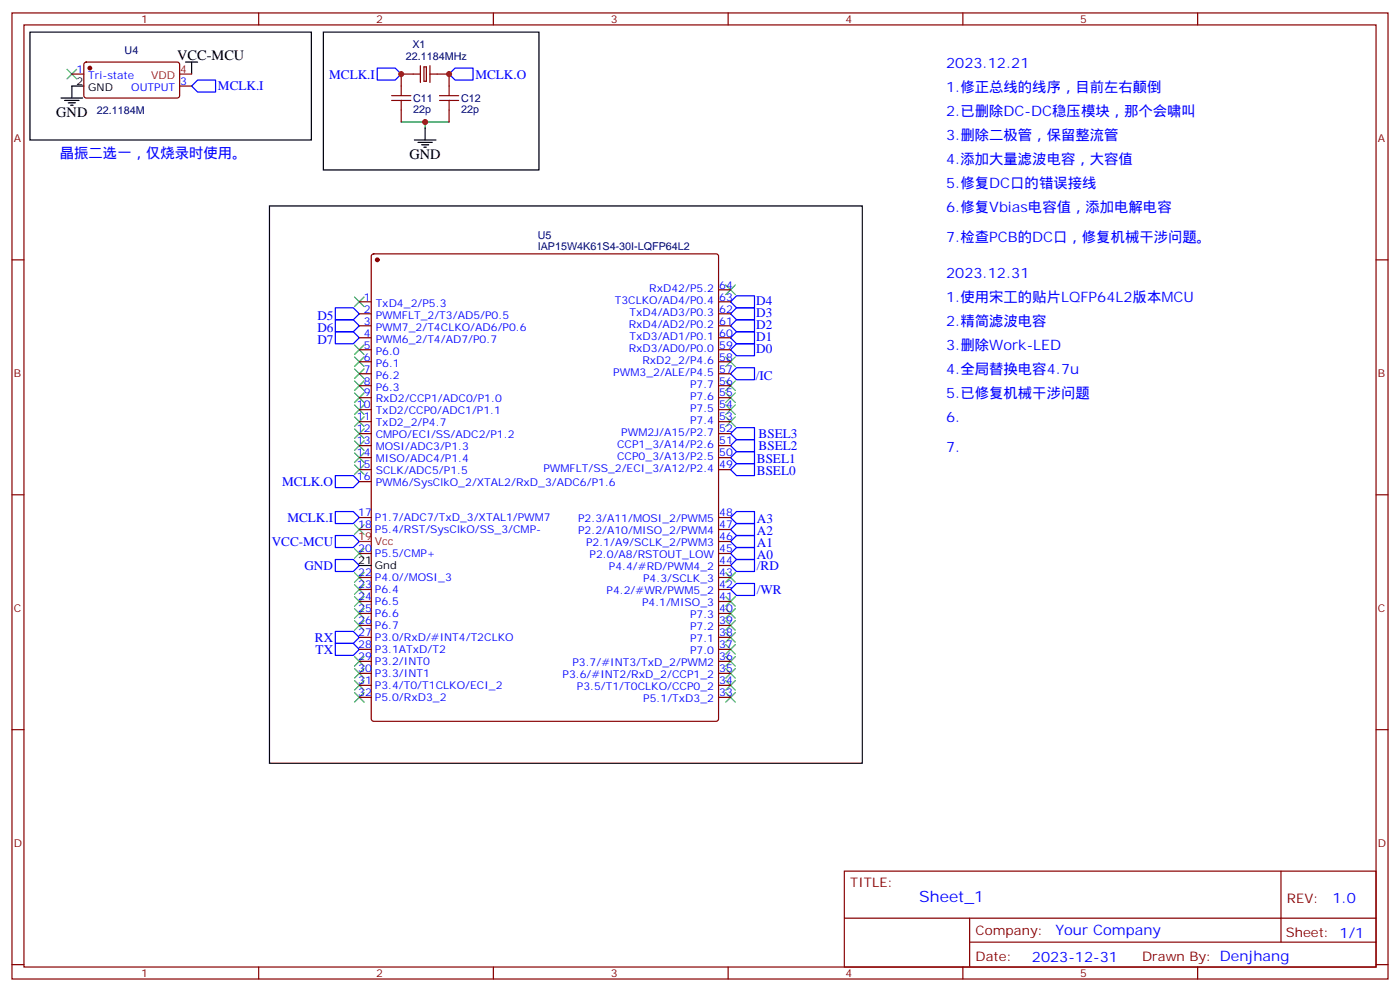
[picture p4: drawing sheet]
<svg xmlns="http://www.w3.org/2000/svg" width="412mm" height="292mm" viewBox="0 0 412 292" stroke-linecap="round" stroke-linejoin="round" font-family="sans-serif">
<g fill="none" stroke="#870000" stroke-width=".35">
<path d="M3.5 3.8h405.4v284.3h-405.4zM7.1 7.3h398.2v277.3h-398.2zM24.9 18.5l.5-.2h27.1l.4 .7v9.4l-.7 .5-27.1-.1-.4-.6v-9.2zM76.2 3.8v3.5M123.8 19.3v5M124.9 19.7h.7v4.2h-.7zM126.6 19.3v5M145.3 3.8v3.5M214.5 3.8v3.5M283.6 3.8v3.5M352.8 3.8v3.5M21.2 21.8h3.5"/>
<path d="M52.9 25.3h3.5M118.2 32.4v3.5M123.8 21.8h-5.6v3.5M126.6 21.8h5.7v3.5M132.3 32.4v3.5M3.5 76.5h3.6M109.6 74.9l.5-.2h100.9l.5 .2 .2 .5v136.2l-.3 .5-.4 .2h-100.9l-.5-.2-.2-.5v-136.2zM405.3 76.5h3.6M105.8 88.8h3.6M105.8 92.4h3.6M105.8 95.9h3.6M105.8 99.4h3.6"/>
<path d="M211.7 88.8h3.5M211.7 92.4h3.5M211.7 95.9h3.5M211.7 99.4h3.5M211.7 85.3h3.5M105.8 102.9h3.6M105.8 106.5h3.6M105.8 110h3.6M105.8 113.5h3.6M105.8 117.1h3.6M211.7 102.9h3.5M211.7 106.5h3.5"/>
<path d="M211.7 110h3.5M211.7 113.5h3.5M211.7 117.1h3.5M105.8 120.6h3.6M105.8 124.1h3.6M105.8 127.6h3.6M105.8 131.2h3.6M105.8 134.7h3.6M105.8 138.2h3.6M211.7 120.6h3.5M211.7 124.1h3.5M211.7 127.6h3.5"/>
<path d="M211.7 131.2h3.5M211.7 134.7h3.5M211.7 138.2h3.5M3.5 145.6h3.6M105.8 141.7h3.6M105.8 155.9h3.6M105.8 152.3h3.6M211.7 155.9h3.5M211.7 152.3h3.5M211.7 159.4h3.5M405.3 145.6h3.6M105.8 177h3.6"/>
<path d="M105.8 173.5h3.6M105.8 170h3.6M105.8 162.9h3.6M211.7 177h3.5M211.7 173.5h3.5M211.7 170h3.5M211.7 162.9h3.5M211.7 166.4h3.5M105.8 198.2h3.6M105.8 194.7h3.6M105.8 191.1h3.6M105.8 187.6h3.6"/>
<path d="M105.8 184.1h3.6M105.8 180.6h3.6M211.7 198.2h3.5M211.7 194.7h3.5M211.7 191.1h3.5M211.7 187.6h3.5M211.7 184.1h3.5M211.7 180.6h3.5M3.5 214.8h3.6M105.8 205.2h3.6M105.8 201.7h3.6M211.7 205.2h3.5"/>
<path d="M211.7 201.7h3.5M405.3 214.8h3.6M248.7 256.4h156.6v28.2h-156.6zM377.3 256.4v20.9M248.7 270.2h156.5M285.6 277.3h119.6M285.6 270.2v14.2M3.5 283.9h3.6M76.2 284.6v3.5M145.3 284.6v3.5M214.5 284.6v3.5M283.6 284.6v3.5"/>
<path d="M352.8 284.6v3.5M405.3 283.9h3.6"/>
</g>
<g fill="none" stroke="#000" stroke-width=".35">
<path d="M8.8 9.5h82.9v31.7h-82.9zM54.7 18.3h3.5M56.4 18.3v3.5M95.2 9.5h63.5v40.5h-63.5zM18 28.9h6.3M19 29.6h4.3M20.1 30.3h2.1M20.8 31h.7M24.7 25.3h-3.5v3.6M125.2 37.7v3.5M122.1 41.2h6.3M123.1 41.9h4.3"/>
<path d="M124.2 42.6h2.1M124.9 43.3h.7M79.4 60.6h174.6v164h-174.6zM105.8 166.4h3.6"/>
</g>
<path d="M118.2 35.9h7v1.8M125.2 35.9h7.1" fill="none" stroke="#008700" stroke-width=".35"/>
<path d="M115.4 29.6h5.6M115.4 28.2h5.6M118.2 25.3v2.9M118.2 29.6v2.8M129.5 29.6h5.6M129.5 28.2h5.6M132.3 25.3v2.9M132.3 29.6v2.8" fill="none" stroke="#a10000" stroke-width=".35"/>
<g fill="none" stroke="#00f" stroke-width=".35">
<path d="M58.2 23.6h5.3v3.5h-5.3l-1.8-1.8zM111.1 20h5.3l1.8 1.8-1.8 1.8h-5.3zM132.3 21.8l1.8-1.8h5.2v3.6h-5.2zM98.8 97.6h5.3l1.7 1.8-1.7 1.8h-5.3zM98.8 94.1h5.3l1.7 1.8-1.7 1.7h-5.3zM98.8 90.6h5.3l1.7 1.8-1.7 1.7h-5.3zM215.2 95.9l1.8-1.8h5.2v3.5h-5.2zM215.2 92.4l1.8-1.8h5.2v3.5h-5.2zM215.2 88.8l1.8-1.7h5.2v3.5h-5.2zM217 97.6h5.2v3.6h-5.2l-1.8-1.8zM215.2 102.9l1.8-1.7h5.2v3.5h-5.2zM217 108.2h5.2v3.6h-5.2l-1.8-1.8z"/>
<path d="M98.8 140h5.3l1.7 1.7-1.7 1.8h-5.3zM215.2 127.6l1.8-1.7h5.2v3.5h-5.2zM215.2 131.2l1.8-1.8h5.2v3.5h-5.2zM215.2 134.7l1.8-1.8h5.2v3.6h-5.2zM215.2 138.2l1.8-1.7h5.2v3.5h-5.2zM98.8 157.6h5.3l1.7 1.8-1.7 1.7h-5.3zM98.8 150.6h5.3l1.7 1.7-1.7 1.8h-5.3zM215.2 155.9l1.8-1.8h5.2v3.5h-5.2zM215.2 152.3l1.8-1.7h5.2v3.5h-5.2zM215.2 159.4l1.8-1.8h5.2v3.5h-5.2zM98.8 164.7h5.3l1.7 1.7-1.7 1.8h-5.3zM215.2 162.9l1.8-1.8h5.2v3.6h-5.2z"/>
<path d="M217 164.7h5.2v3.5h-5.2l-1.8-1.8zM217 171.7h5.2v3.6h-5.2l-1.8-1.8zM98.8 185.8h5.3l1.7 1.8-1.7 1.8h-5.3zM98.8 189.4h5.3l1.7 1.7-1.7 1.8h-5.3z"/>
</g>
<g fill="none" stroke="#3c3" stroke-width=".35">
<path d="M19.8 20.4l2.8 2.8M22.6 20.4l-2.8 2.8M104.4 87.4l2.8 2.8M107.2 87.4l-2.8 2.8M213.8 83.9l2.8 2.8M216.6 83.9l-2.8 2.8M104.4 119.2l2.8 2.8M104.4 115.6l2.8 2.9M104.4 112.1l2.8 2.8M104.4 108.6l2.8 2.8M104.4 105.1l2.8 2.8M104.4 101.5l2.8 2.9"/>
<path d="M107.2 119.2l-2.8 2.8M107.2 115.6l-2.8 2.9M107.2 112.1l-2.8 2.8M107.2 108.6l-2.8 2.8M107.2 105.1l-2.8 2.8M107.2 101.5l-2.8 2.9M213.8 105.1l2.8 2.8M213.8 112.1l2.8 2.8M213.8 115.6l2.8 2.9M213.8 119.2l2.8 2.8M216.6 105.1l-2.8 2.8M216.6 112.1l-2.8 2.8"/>
<path d="M216.6 115.6l-2.8 2.9M216.6 119.2l-2.8 2.8M104.4 129.8l2.8 2.8M104.4 126.2l2.8 2.8M104.4 133.3l2.8 2.8M104.4 136.8l2.8 2.8M104.4 122.7l2.8 2.8M107.2 129.8l-2.8 2.8M107.2 126.2l-2.8 2.8M107.2 133.3l-2.8 2.8M107.2 136.8l-2.8 2.8M107.2 122.7l-2.8 2.8"/>
<path d="M213.8 122.7l2.8 2.8M216.6 122.7l-2.8 2.8M104.4 154.4l2.8 2.9M107.2 154.4l-2.8 2.9M104.4 179.1l2.8 2.9M104.4 175.6l2.8 2.8M104.4 172.1l2.8 2.8M104.4 168.6l2.8 2.8M104.4 161.5l2.8 2.8M107.2 179.1l-2.8 2.9M107.2 175.6l-2.8 2.8M107.2 172.1l-2.8 2.8"/>
<path d="M107.2 168.6l-2.8 2.8M107.2 161.5l-2.8 2.8M213.8 168.6l2.8 2.8M213.8 175.6l2.8 2.8M213.8 179.1l2.8 2.9M216.6 168.6l-2.8 2.8M216.6 175.6l-2.8 2.8M216.6 179.1l-2.8 2.9M104.4 196.8l2.8 2.8M104.4 193.3l2.8 2.8M104.4 182.7l2.8 2.8M107.2 196.8l-2.8 2.8"/>
<path d="M107.2 193.3l-2.8 2.8M107.2 182.7l-2.8 2.8M213.8 182.7l2.8 2.8M213.8 186.2l2.8 2.8M213.8 189.7l2.8 2.8M213.8 193.3l2.8 2.8M213.8 196.8l2.8 2.8M216.6 182.7l-2.8 2.8M216.6 186.2l-2.8 2.8M216.6 189.7l-2.8 2.8M216.6 193.3l-2.8 2.8M216.6 196.8l-2.8 2.8"/>
<path d="M104.4 203.8l2.8 2.9M104.4 200.3l2.8 2.8M107.2 203.8l-2.8 2.9M107.2 200.3l-2.8 2.8M213.8 200.3l2.8 2.8M213.8 203.8l2.8 2.9M216.6 200.3l-2.8 2.8M216.6 203.8l-2.8 2.9"/>
</g>
<g fill="#870000" stroke="#870000" stroke-width=".35">
<circle cx="111.1" cy="76.5" r=".53"/>
<circle cx="26.5" cy="20" r=".53"/>
</g>
<path d="M52.9 21.8h3.5M105.8 159.4h3.6" fill="none" stroke="#f00" stroke-width=".35"/>
<g fill="#c00">
<circle cx="125.2" cy="35.9" r=".88"/>
<circle cx="132.3" cy="21.8" r=".88"/>
<circle cx="118.2" cy="21.8" r=".88"/>
</g>
<text font-size="4.6" fill="#00f" x="270.8" y="265.4">Sheet_1</text>
<g font-size="4.2">
<text x="52.2" y="17.6">VCC-MCU</text>
<text x="16.6" y="34.5">GND</text>
<text x="120.6" y="46.8">GND</text>
</g>
<g font-size="4.2" fill="#00f">
<text x="278.7" y="20">2023.12.21</text>
<text x="278.7" y="27.1">1.修正总线的线序，目前左右颠倒</text>
<text x="278.7" y="34.1">2.已删除DC-DC稳压模块，那个会啸叫</text>
<text x="278.7" y="41.2">3.删除二极管，保留整流管</text>
<text x="17.6" y="46.5">晶振二选一，仅烧录时使用。</text>
<text x="278.7" y="48.3">4.添加大量滤波电容，大容值</text>
<text x="278.7" y="55.3">5.修复DC口的错误接线</text>
<text x="278.7" y="62.4">6.修复Vbias电容值，添加电解电容</text>
<text x="278.7" y="71.2">7.检查PCB的DC口，修复机械干涉问题。</text>
<text x="278.7" y="81.8">2023.12.31</text>
<text x="278.7" y="88.8">1.使用宋工的贴片LQFP64L2版本MCU</text>
<text x="278.7" y="95.9">2.精简滤波电容</text>
<text x="278.7" y="102.9">3.删除Work-LED</text>
<text x="278.7" y="110">4.全局替换电容4.7u</text>
<text x="278.7" y="117.1">5.已修复机械干涉问题</text>
<text x="278.7" y="124.1">6.</text>
<text x="278.7" y="132.9">7.</text>
<text x="392.5" y="265.7">1.0</text>
<text x="310.9" y="275.2">Your Company</text>
<text x="304" y="283">2023-12-31</text>
</g>
<g font-size="3.9" fill="#00f">
<text x="97" y="23.4">MCLK.I</text>
<text x="140.1" y="23.4">MCLK.O</text>
<text x="64.2" y="26.6">MCLK.I</text>
<text x="222.8" y="89.9">D4</text>
<text x="93.5" y="94.1">D5</text>
<text x="222.8" y="93.4">D3</text>
<text x="93.5" y="101.2">D7</text>
<text x="93.5" y="97.6">D6</text>
<text x="222.8" y="100.5">D1</text>
<text x="222.8" y="96.9">D2</text>
<text x="222.8" y="104">D0</text>
<text x="222.6" y="111.8">/IC</text>
<text x="223.5" y="128.9">BSEL3</text>
<text x="223" y="136.3">BSEL1</text>
<text x="223.5" y="132.4">BSEL2</text>
<text x="83.1" y="143">MCLK.O</text>
<text x="223" y="139.8">BSEL0</text>
<text x="84.6" y="153.6">MCLK.I</text>
<text x="223" y="154">A3</text>
<text x="80.1" y="160.6">VCC-MCU</text>
<text x="223" y="157.5">A2</text>
<text x="223" y="161">A1</text>
<text x="89.7" y="167.7">GND</text>
<text x="223" y="167.7">/RD</text>
<text x="223" y="164.5">A0</text>
<text x="223" y="174.7">/WR</text>
<text x="92.8" y="188.9">RX</text>
<text x="93" y="192.4">TX</text>
</g>
<g font-size="3.9" fill="#800">
<text x="250.5" y="261">TITLE:</text>
<text x="379.1" y="265.7">REV:</text>
<text x="287.4" y="275.2">Company:</text>
<text x="378.7" y="275.8">Sheet: 1/1</text>
<text x="287.4" y="282.9">Date:</text>
<text x="336.4" y="282.9">Drawn By: Denjhang</text>
</g>
<g font-size="3.2" fill="#800">
<text x="41.6" y="6.8">1</text>
<text x="110.8" y="6.8">2</text>
<text x="179.9" y="6.8">3</text>
<text x="249.1" y="6.8">4</text>
<text x="318.2" y="6.8">5</text>
<text x="4.1" y="41.9">A</text>
<text x="405.9" y="41.9">A</text>
<text x="4.1" y="111.1">B</text>
<text x="405.9" y="111.1">B</text>
<text x="4.1" y="180.2">C</text>
<text x="405.9" y="180.2">C</text>
<text x="4.1" y="249.3">D</text>
<text x="405.9" y="249.3">D</text>
<text x="41.6" y="287.6">1</text>
<text x="110.8" y="287.6">2</text>
<text x="179.9" y="287.6">3</text>
<text x="249.1" y="287.6">4</text>
<text x="318.2" y="287.6">5</text>
</g>
<g font-size="3.2" fill="#000080">
<text x="36.7" y="15.9">U4</text>
<text x="119.6" y="17.7">22.1184MHz</text>
<text x="121.5" y="14.1">X1</text>
<text x="28.5" y="33.5">22.1184M</text>
<text x="121.7" y="33.2">22p</text>
<text x="121.7" y="30">C11</text>
<text x="135.8" y="33.2">22p</text>
<text x="135.8" y="30">C12</text>
<text x="158.4" y="70.5">U5</text>
<text x="158.4" y="73.7">IAP15W4K61S4-30I-LQFP64L2</text>
</g>
<g font-size="3.2" fill="#00f">
<text x="22.5" y="21.4">1</text>
<text x="26" y="23.2">Tri-state</text>
<text x="38.6" y="26.7">OUTPUT</text>
<text x="53.1" y="25">3</text>
<text x="107.2" y="88.5">1</text>
<text x="181.1" y="89.5">T3CLKO/AD4/P0.4</text>
<text x="191.3" y="86">RxD42/P5.2</text>
<text x="211.8" y="88.5">63</text>
<text x="211.8" y="84.9">64</text>
<text x="107.2" y="92">2</text>
<text x="107.2" y="95.5">3</text>
<text x="110.7" y="90.2">TxD4_2/P5.3</text>
<text x="110.7" y="93.8">PWMFLT_2/T3/AD5/P0.5</text>
<text x="185.5" y="93.1">TxD4/AD3/P0.3</text>
<text x="211.8" y="95.5">61</text>
<text x="211.8" y="92">62</text>
<text x="107.2" y="99.1">4</text>
<text x="110.7" y="97.3">PWM7_2/T4CLKO/AD6/P0.6</text>
<text x="110.7" y="100.8">PWM6_2/T4/AD7/P0.7</text>
<text x="185.2" y="96.6">RxD4/AD2/P0.2</text>
<text x="185.5" y="100.1">TxD3/AD1/P0.1</text>
<text x="211.8" y="99.1">60</text>
<text x="107.2" y="102.6">5</text>
<text x="107.2" y="106.1">6</text>
<text x="110.7" y="104.4">P6.0</text>
<text x="110.7" y="107.9">P6.1</text>
<text x="185.2" y="103.6">RxD3/AD0/P0.0</text>
<text x="189.2" y="107.2">RxD2_2/P4.6</text>
<text x="211.8" y="106.1">58</text>
<text x="211.8" y="102.6">59</text>
<text x="107.2" y="109.6">7</text>
<text x="107.2" y="113.2">8</text>
<text x="110.7" y="111.4">P6.2</text>
<text x="180.7" y="110.7">PWM3_2/ALE/P4.5</text>
<text x="211.8" y="113.2">56</text>
<text x="211.8" y="109.6">57</text>
<text x="107.2" y="116.7">9</text>
<text x="110.7" y="114.9">P6.3</text>
<text x="110.7" y="118.5">RxD2/CCP1/ADC0/P1.0</text>
<text x="203.3" y="117.8">P7.6</text>
<text x="203.3" y="114.2">P7.7</text>
<text x="211.8" y="116.7">55</text>
<text x="105.2" y="120.2">10</text>
<text x="105.2" y="123.8">11</text>
<text x="110.7" y="122">TxD2/CCP0/ADC1/P1.1</text>
<text x="110.7" y="125.5">TxD2_2/P4.7</text>
<text x="203.3" y="124.8">P7.4</text>
<text x="203.3" y="121.3">P7.5</text>
<text x="211.8" y="123.8">53</text>
<text x="211.8" y="120.2">54</text>
<text x="105.2" y="127.3">12</text>
<text x="105.2" y="130.8">13</text>
<text x="110.7" y="129">CMPO/ECI/SS/ADC2/P1.2</text>
<text x="181.8" y="131.9">CCP1_3/A14/P2.6</text>
<text x="183" y="128.3">PWM2J/A15/P2.7</text>
<text x="211.8" y="130.8">51</text>
<text x="211.8" y="127.3">52</text>
<text x="105.2" y="134.3">14</text>
<text x="105.2" y="137.9">15</text>
<text x="110.7" y="132.6">MOSI/ADC3/P1.3</text>
<text x="110.7" y="136.1">MISO/ADC4/P1.4</text>
<text x="181.8" y="135.4">CCP0_3/A13/P2.5</text>
<text x="211.8" y="137.9">49</text>
<text x="211.8" y="134.3">50</text>
<text x="105.2" y="141.4">16</text>
<text x="110.7" y="139.6">SCLK/ADC5/P1.5</text>
<text x="110.7" y="143.2">PWM6/SysClkO_2/XTAL2/RxD_3/ADC6/P1.6</text>
<text x="160.1" y="138.9">PWMFLT/SS_2/ECI_3/A12/P2.4</text>
<text x="105.5" y="155.5">18</text>
<text x="105.5" y="152">17</text>
<text x="110.4" y="153.4">P1.7/ADC7/TxD_3/XTAL1/PWM7</text>
<text x="170.3" y="153.7">P2.3/A11/MOSI_2/PWM5</text>
<text x="211.8" y="152">48</text>
<text x="211.8" y="155.5">47</text>
<text x="110.4" y="156.9">P5.4/RST/SysClkO/SS_3/CMP-</text>
<text x="170.3" y="157.3">P2.2/A10/MISO_2/PWM4</text>
<text x="172.6" y="160.8">P2.1/A9/SCLK_2/PWM3</text>
<text x="211.8" y="159">46</text>
<text x="105.5" y="162.6">20</text>
<text x="110.4" y="164">P5.5/CMP+</text>
<text x="173.7" y="164.3">P2.0/A8/RSTOUT_LOW</text>
<text x="179.4" y="167.9">P4.4/#RD/PWM4_2</text>
<text x="211.8" y="162.6">45</text>
<text x="211.8" y="166.1">44</text>
<text x="105.5" y="173.1">23</text>
<text x="105.5" y="169.6">22</text>
<text x="110.4" y="171">P4.0//MOSI_3</text>
<text x="189.4" y="171.4">P4.3/SCLK_3</text>
<text x="211.8" y="169.6">43</text>
<text x="211.8" y="173.1">42</text>
<text x="105.5" y="176.7">24</text>
<text x="110.4" y="178.1">P6.5</text>
<text x="110.4" y="174.6">P6.4</text>
<text x="178.7" y="174.9">P4.2/#WR/PWM5_2</text>
<text x="189.1" y="178.4">P4.1/MISO_3</text>
<text x="211.8" y="176.7">41</text>
<text x="105.5" y="183.7">26</text>
<text x="105.5" y="180.2">25</text>
<text x="110.4" y="185.1">P6.7</text>
<text x="110.4" y="181.6">P6.6</text>
<text x="203.3" y="182">P7.3</text>
<text x="203.3" y="185.5">P7.2</text>
<text x="211.8" y="180.2">40</text>
<text x="211.8" y="183.7">39</text>
<text x="105.5" y="190.8">28</text>
<text x="105.5" y="187.3">27</text>
<text x="110.4" y="188.7">P3.0/RxD/#INT4/T2CLKO</text>
<text x="203.3" y="189">P7.1</text>
<text x="211.8" y="187.3">38</text>
<text x="211.8" y="190.8">37</text>
<text x="105.5" y="197.8">30</text>
<text x="105.5" y="194.3">29</text>
<text x="110.4" y="195.7">P3.2/INT0</text>
<text x="110.4" y="192.2">P3.1ATxD/T2</text>
<text x="168.6" y="196.1">P3.7/#INT3/TxD_2/PWM2</text>
<text x="203.3" y="192.5">P7.0</text>
<text x="211.8" y="194.3">36</text>
<text x="211.8" y="197.8">35</text>
<text x="105.5" y="201.4">31</text>
<text x="110.4" y="202.8">P3.4/T0/T1CLKO/ECI_2</text>
<text x="110.4" y="199.2">P3.3/INT1</text>
<text x="165.7" y="199.6">P3.6/#INT2/RxD_2/CCP1_2</text>
<text x="169.9" y="203.1">P3.5/T1/T0CLKO/CCP0_2</text>
<text x="211.8" y="201.4">34</text>
<text x="105.5" y="204.9">32</text>
<text x="110.4" y="206.3">P5.0/RxD3_2</text>
<text x="189.5" y="206.7">P5.1/TxD3_2</text>
<text x="211.8" y="204.9">33</text>
</g>
<g font-size="3.2" fill="#f00">
<text x="44.6" y="23.2">VDD</text>
<text x="53.1" y="21.4">4</text>
<text x="105.5" y="159">19</text>
<text x="110.4" y="160.4">Vcc</text>
</g>
<g font-size="3.2">
<text x="22.5" y="25">2</text>
<text x="26" y="26.7">GND</text>
<text x="105.5" y="166.1">21</text>
<text x="110.4" y="167.5">Gnd</text>
</g>
</svg>
